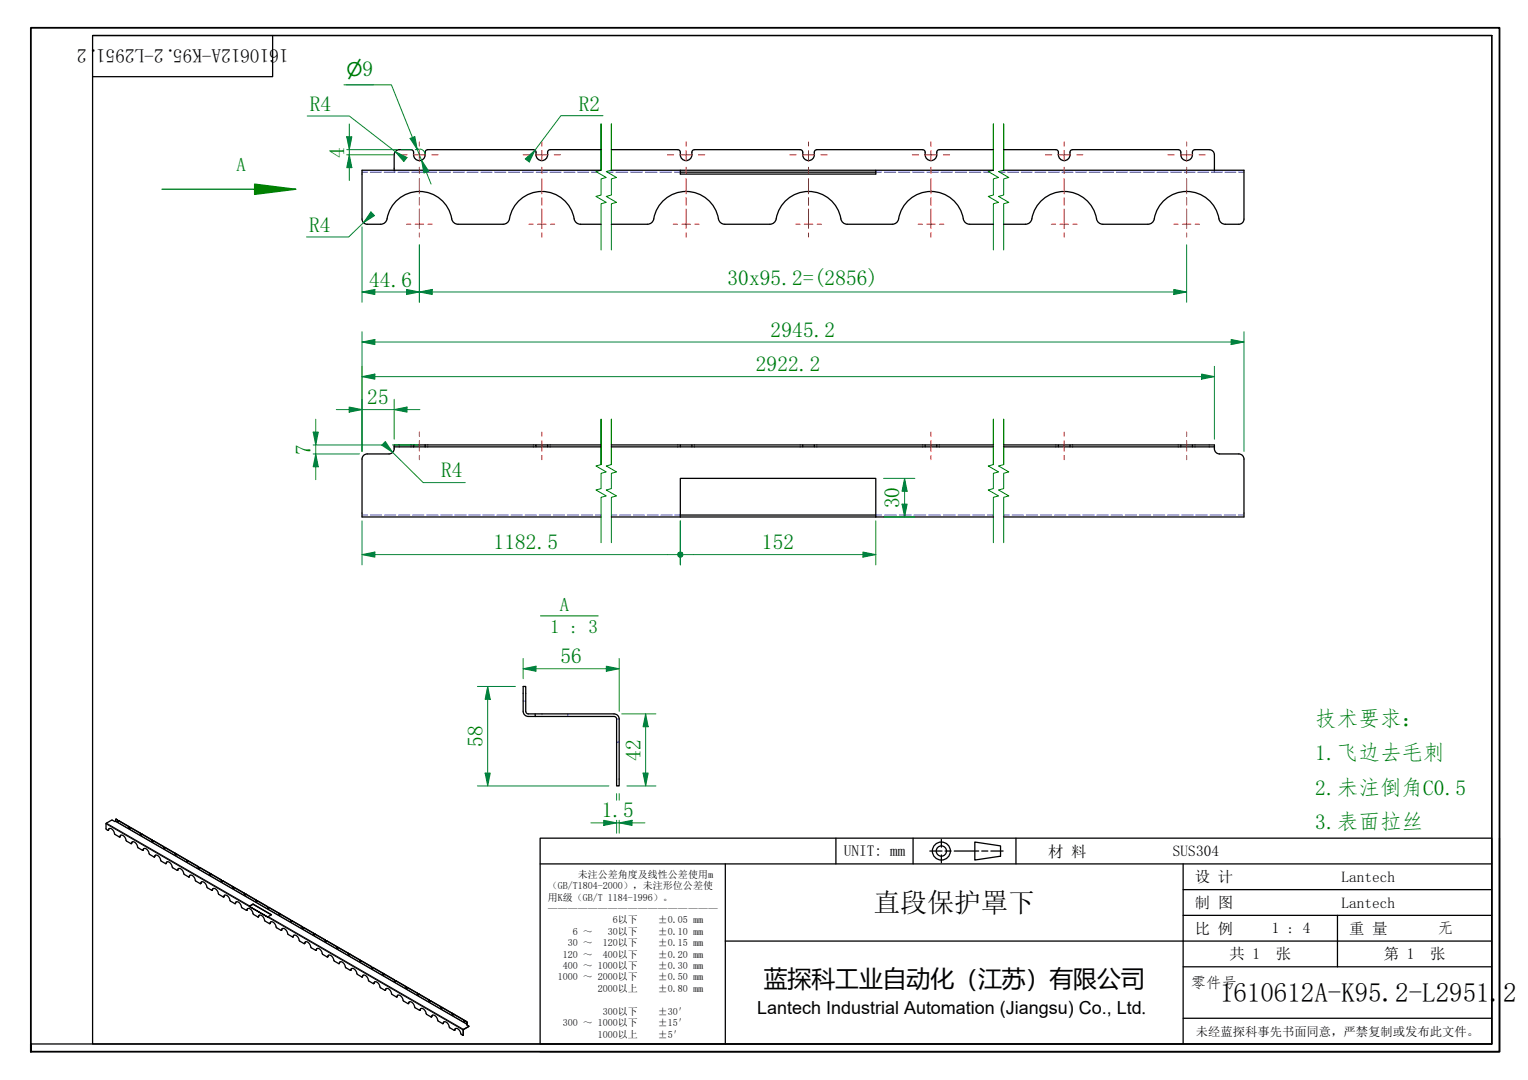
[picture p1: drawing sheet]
<svg xmlns="http://www.w3.org/2000/svg" width="297mm" height="210mm" viewBox="0 0 297 210" stroke-linecap="round" stroke-linejoin="round" font-family="sans-serif">
<g fill="none" stroke="#00f" stroke-width=".19">
<path d="M70.4 33.5h1.1M72 33.5h2.1M74.7 33.5h2.1M76.6 33.1v.1M76.6 33.3v.2M77.4 33.5h2.1M80 33.5h2.2M82.7 33.5h2.2M85.4 33.5h2.2M88.1 33.5h2.2M90.8 33.5h2.1M93.5 33.5h2.1"/>
<path d="M96.2 33.5h2.1M98.9 33.5h2.1M101.5 33.5h2.2M104.2 33.5h2.2M106.9 33.5h2.2M109.6 33.5h2.2M112.3 33.5h2.1M115 33.5h1.1M118.1 33.5h1.1M119.8 33.5h2.2M122.6 33.5h2.3M125.4 33.5h2.3"/>
<path d="M128.3 33.5h2.2M131.1 33.5h1.2M170.3 33.5h1.1M171.9 33.5h2.2M174.7 33.5h2.2M177.4 33.5h2.2M180.2 33.5h2.2M182.9 33.5h2.2M185.7 33.5h2.2M188.5 33.5h2.2M191.2 33.5h1.1M194.3 33.5h1.1"/>
<path d="M195.9 33.5h2.1M198.5 33.5h2.2M201.2 33.5h2.1M203.8 33.5h2.1M206.5 33.5h2.1M209.1 33.5h2.1M211.7 33.5h2.1M214.4 33.5h2.1M217 33.5h2.1M219.7 33.5h2.1M222.3 33.5h2.1M224.9 33.5h2.1"/>
<path d="M227.6 33.5h2.1M230.2 33.5h2.1M232.9 33.5h2.1M235.5 33.5h2.1M236.1 33.1v.1M236.1 33.3v.2M238.1 33.5h2.1M240.8 33.5h1M70.4 100.1h1.1M72 100.1h2.2M74.8 100.1h2.1M77.5 100.1h2.2"/>
<path d="M80.2 100.1h2.2M83 100.1h2.1M85.7 100.1h2.2M88.4 100.1h2.2M91.2 100.1h2.1M93.9 100.1h2.2M96.6 100.1h2.2M99.4 100.1h2.1M102.1 100.1h2.2M104.8 100.1h2.2M107.6 100.1h2.1M110.3 100.1h2.2"/>
<path d="M113 100.1h2.2M115.8 100.1h1.1M118.9 100.1h1M120.5 100.1h2.1M123.1 100.1h2.2M125.8 100.1h2.2M128.5 100.1h2.1M131.2 100.1h1.1M170.3 100.1h1.1M172 100.1h2.3M174.8 100.1h2.3M177.7 100.1h2.3"/>
<path d="M180.5 100.1h2.3M183.4 100.1h2.3M186.3 100.1h2.2M189.1 100.1h2.3M192 100.1h1.1M195.1 100.1h1.1M196.8 100.1h2.2M199.5 100.1h2.2M202.3 100.1h2.2M205 100.1h2.2M207.8 100.1h2.1M210.5 100.1h2.2"/>
<path d="M213.2 100.1h2.2M216 100.1h2.2M218.7 100.1h2.2M221.5 100.1h2.2M224.2 100.1h2.2M227 100.1h2.2M229.7 100.1h2.2M232.5 100.1h2.2M235.2 100.1h2.2M238 100.1h2.2M240.7 100.1h1.1M101.7 136.3h.2"/>
<path d="M102 136.3h.2M110.4 138.7v.2M110.4 139.1v.1M119.9 139.7h.1M120.2 139.7h.2M119.9 144.2h.1M120.2 144.2h.2"/>
</g>
<path d="M116.9 33.1v-9v9l-1 .2 2 1.2-1 .3v3.1l-1 .3 2 1.1-1 .3v9M118.9 33.1v-9v9l-1 .2 2 1.2-1 .3v3.1l-1 .3 2 1.1-1 .3v9M193.1 33.1v-9v9l-1 .2 2 1.2-1 .3v3.1l-1 .3 2 1.1-1 .3v9M195.1 33.1v-9v9l-1 .2 2 1.2-1 .3v3.1l-1 .3 2 1.1-1 .3v9M116.9 90.3v-8.8v8.8l-1 .3 2 1.1-1 .3v3l-1 .2 2 1.2-1 .3v8.8M118.9 90.3v-8.8v8.8l-1 .3 2 1.1-1 .3v3l-1 .2 2 1.2-1 .3v8.8M193.1 90.3v-8.8v8.8l-1 .3 2 1.1-1 .3v3l-1 .2 2 1.2-1 .3v8.8M195.1 90.3v-8.8v8.8l-1 .3 2 1.1-1 .3v3l-1 .2 2 1.2-1 .3v8.8" fill="none" stroke="#008000" stroke-width=".19"/>
<g fill="none" stroke="#000" stroke-width=".25">
<path d="M77.6 29.1h2.3M77.6 29.1a1 1 0 0 0-1 1v3M79.9 29.1l.3 .1a1.5 1.5 0 0 1 .3 1.2 1.18 1.18 0 0 0 1.5 .7 1.18 1.18 0 0 0 .7-1.5v-.3l.5-.2M83.2 29.1h20.5M103.7 29.1l.3 .1a1.5 1.5 0 0 1 .3 1.2 1.18 1.18 0 0 0 1.5 .7 1.18 1.18 0 0 0 .7-1.5l.2-.4 .3-.1M107 29.1h9.9M116.8 33.1h-46.4v9.5a1 1 0 0 0 1 1h2.6a1.25 1.25 0 0 0 1.2-1.1 6.4 6.4 0 0 1 6.5-5.3 6.4 6.4 0 0 1 6.2 5.7 1.25 1.25 0 0 0 1.1 .7h8.8a1.25 1.25 0 0 0 1.2-1.1 6.4 6.4 0 0 1 6.5-5.3 6.4 6.4 0 0 1 6.2 5.7 1.25 1.25 0 0 0 1.1 .7h4.1M118.8 33.1h13.5M118.9 29.1h12.9M131.8 29.1l.2 .1a1.48 1.48 0 0 1 .3 1.2 1.18 1.18 0 0 0 1.5 .7 1.18 1.18 0 0 0 .7-1.5l.1-.3 .4-.2M132.3 33.1h38v.7h-38zM132.3 33.5h38"/>
<path d="M135 29.1h20.6M155.6 29.1l.2 .1a1.5 1.5 0 0 1 .3 1.2 1.18 1.18 0 0 0 1.5 .7 1.18 1.18 0 0 0 .7-1.5l.1-.3 .4-.2M158.8 29.1h20.6M170.3 33.1h22.8M179.4 29.1l.2 .1a1.5 1.5 0 0 1 .3 1.2 1.18 1.18 0 0 0 1.5 .7 1.18 1.18 0 0 0 .7-1.5l.1-.3 .4-.2M182.6 29.1h10.5M195.1 33.1h46.7v9.5a1 1 0 0 1-1 1h-2.6a1.25 1.25 0 0 1-1.2-1.1 6.4 6.4 0 0 0-6.5-5.3 6.4 6.4 0 0 0-6.2 5.7 1.25 1.25 0 0 1-1.1 .7h-8.8a1.25 1.25 0 0 1-1.2-1.1 6.4 6.4 0 0 0-6.5-5.3 6.4 6.4 0 0 0-6.2 5.7 1.25 1.25 0 0 1-1.1 .7h-4.3M195.1 29.1h10.2M205.3 29.1l.2 .1a1.5 1.5 0 0 1 .3 1.2 1.18 1.18 0 0 0 1.5 .7 1.18 1.18 0 0 0 .7-1.5l.1-.3 .4-.2M208.5 29.1h20.5M229.1 29.1l.2 .1a1.5 1.5 0 0 1 .3 1.2 1.18 1.18 0 0 0 1.5 .7 1.18 1.18 0 0 0 .7-1.5l.1-.3 .4-.2M232.3 29.1h2.8"/>
<path d="M235.1 29.1a1 1 0 0 1 1 1v3M118.9 43.6h7a1.25 1.25 0 0 0 1.2-1.1 6.4 6.4 0 0 1 6.5-5.3 6.4 6.4 0 0 1 6.2 5.7 1.25 1.25 0 0 0 1.1 .7h8.8a1.25 1.25 0 0 0 1.2-1.1 6.4 6.4 0 0 1 6.5-5.3 6.4 6.4 0 0 1 6.2 5.7 1.25 1.25 0 0 0 1.1 .7h8.8a1.25 1.25 0 0 0 1.2-1.1 6.4 6.4 0 0 1 6.5-5.3 6.4 6.4 0 0 1 6.2 5.7 1.25 1.25 0 0 0 1.1 .7h4.6M76.6 86.9h40.3M80.4 86.9v-.4h-3.8a1.35 1.35 0 0 1-.6 1.6l-4.6 .1a1 1 0 0 0-1 1v11.3h46.5M80.4 86.5h23.8v.4M82.7 86.5v.4M104.2 86.5h12.7M106.5 86.5v.4M118.9 86.5h74.2M118.9 86.9h74.2M132.3 86.5v.4M134.5 86.5v.4"/>
<path d="M156.1 86.5v.4M158.3 86.5v.4M179.9 86.5v.4M182.1 86.5v.4M195.1 86.5h41a1.35 1.35 0 0 0 .6 1.6l4.1 .1a1 1 0 0 1 1 1v11.3h-46.7M195.1 86.9h41M205.8 86.5v.4M208 86.5v.4M229.5 86.5v.4M231.8 86.5v.4M118.9 100.5h74.2M132.3 100.5v-7.5h38v7.5"/>
<path d="M132.3 100.1h38M104 138.7v.5l15.6 .1 .3 .4v13.1h.5v-13.1a1 1 0 0 0-1-.9l-16.9-.1-.3-.5v-4.8h-.5v4.8a1 1 0 0 0 1 1h1.3M22.5 159.2l.3 .2 .2 .3M23.1 159.5l2 1.1 .2 .4M23.1 159.5a.15 .15 0 0 1-.2 .2 .16 .16 0 0 1-.1-.3l-.3-.2v.4l-.2 .1-.6-.3-1 .6-.1 1.1 .5 .2M23.1 159.5l1.9 1.2 .2 .3 .1-.1M21.1 161.3a.47 .47 0 0 1 .4-.3 .47 .47 0 0 1 .5 .4l.3 .8 1 .4M21.1 161.3l-.1 .1M21.3 161l-.2 .3M23.3 162.6a.47 .47 0 0 1 .5-.3 .47 .47 0 0 1 .4 .4l.4 .8 1 .4M23.3 162.6v.1M23.5 162.3l-.2 .3"/>
<path d="M25.3 160.9h.1M25.3 160.8l2 1.2a.16 .16 0 0 0 0 .3 .18 .18 0 0 0 .3-.2M25.3 160.8h.1M25.4 160.8l1.9 1.1 .2 .4M25.6 163.9a.47 .47 0 0 1 .4-.3 .47 .47 0 0 1 .5 .4l.3 .8 .9 .5a.53 .53 0 0 1 .6-.4 .53 .53 0 0 1 .5 .4l.3 .7 .9 .6a.53 .53 0 0 1 .5-.4 .53 .53 0 0 1 .5 .4l.3 .7 1 .5M25.6 163.9l-.1 .1M25.7 163.6l-.1 .3M27.6 162.1h.1M27.6 162.1l2 1.1M28 164.9l-.2 .4M29.5 163.3l.2 .3 .1-.1M29.6 163.2l.2 .4"/>
<path d="M29.8 163.5l2.1 1.1a.15 .15 0 0 0-.1 .2 .15 .15 0 0 0 .1 .1 .15 .15 0 0 0 .2-.2l1.9 1.1 .3 .4M29.9 163.4h-.1M30 166.5v.1M30.2 166.2l-.2 .3M31.8 164.6l.2 .3M32.1 164.7h-.1M32.3 167.8a.47 .47 0 0 1 .5-.3 .47 .47 0 0 1 .4 .3l.4 .8 .9 .5M32.3 167.8v.1M32.5 167.5l-.2 .3M34 165.8l.1 .1a.15 .15 0 0 0 0 .3 .15 .15 0 0 0 .2-.2M34.3 166l2 1.1 .2 .4M34.3 166h.1"/>
<path d="M34.5 169.1a.47 .47 0 0 1 .5-.3 .47 .47 0 0 1 .4 .3l.4 .8 1 .5M34.6 169.1h-.1M34.7 168.8l-.1 .3M36.3 167.1v.1a.16 .16 0 0 0 0 .3 .16 .16 0 0 0 .2-.2h.1M36.6 167.3l1.9 1.1 .2 .3M36.6 167.3h-.1M36.8 170.4a.47 .47 0 0 1 .4-.3 .47 .47 0 0 1 .5 .3l.3 .8 1 .5M36.8 170.4h-.1M37 170.1l-.2 .3M38.5 168.4v.1a.16 .16 0 0 0 .1 .3 .15 .15 0 0 0 .2-.2M38.8 168.6l2 1.1 .2 .3M38.8 168.6h.1"/>
<path d="M39 171.7a.47 .47 0 0 1 .5-.3 .47 .47 0 0 1 .4 .3l.4 .8 .8 .5a.52 .52 0 0 1 .8-.2l.4 .4 .2 .6 .9 .5a.53 .53 0 0 1 .6-.4 .53 .53 0 0 1 .5 .5l.3 .7 1 .5M39 171.7h.1M39.2 171.4l-.2 .3M40.7 169.7l.1 .1a.15 .15 0 0 0 0 .2 .15 .15 0 0 0 .2-.1h.1M41.1 169.9h.1M41.1 169.9l1.9 1.1M41.1 169.9h-.1M41.4 172.7l-.2 .3M43 171v.1M43 171v.2M43 171.2l.2 .2v-.2M43.1 171.1l.1 .2"/>
<path d="M43.2 171.2l2.1 1.1 .1 .3 .1-.1M43.3 171.2h.1M43.5 174.3h.1M43.7 174l-.2 .3M45.2 172.3l.3 .3M45.5 172.5h.1M45.5 172.5l2 1.1 .2 .3M45.8 175.6a.47 .47 0 0 1 .4-.4 .47 .47 0 0 1 .5 .4l.3 .8 1 .5M45.8 175.6h-.1M45.9 175.3l-.1 .3M47.5 173.6v.1a.15 .15 0 0 0 .1 .2 .15 .15 0 0 0 .2-.1M47.8 173.8l2 1.1 .2 .3"/>
<path d="M47.8 173.8h.1M47.8 173.8h-.1M48 176.9a.47 .47 0 0 1 .5-.4 .47 .47 0 0 1 .4 .4l.4 .8 .8 .5a.52 .52 0 0 1 .8-.3l.4 .5 .2 .6 1 .5M48 176.8v.1M48.2 176.6l-.2 .2M49.2 175.8l3.6 2-.7 .5-3.6-2.1 3.6 2M49.2 175.8l-.7 .4M49.2 175.7l-.7 .5M49.2 175.8l3.5 2M49.7 174.9l.1 .1a.15 .15 0 0 0 0 .2 .15 .15 0 0 0 .2-.1M50 175.1l2 1.1 .2 .3M50.1 175.1h-.1"/>
<path d="M50.4 177.9l-.2 .3M52 176.2v.1a.15 .15 0 0 0 0 .2 .16 .16 0 0 0 .3-.1M52.3 176.4l1.9 1.1 .3 .3M52.3 176.4h.1M52.3 176.4h-.1M52.5 179.5a.47 .47 0 0 1 .5-.4 .47 .47 0 0 1 .4 .4l.4 .8 .8 .5a.53 .53 0 0 1 .6-.4 .53 .53 0 0 1 .5 .5l.3 .7 .9 .5a.53 .53 0 0 1 .5-.4 .53 .53 0 0 1 .5 .5l.3 .7 .9 .5a.53 .53 0 0 1 .6-.4 .53 .53 0 0 1 .5 .5l.3 .7 1 .4M52.5 179.5h.1M52.7 179.2l-.2 .3M54.2 177.5a.16 .16 0 0 0 .1 .3 .16 .16 0 0 0 .2-.1M54.5 177.7l2 1.1M54.5 177.7h.1M56.5 178.8l.2 .3"/>
<path d="M56.5 178.8l.1 .3 .1-.1M56.7 179l2.1 1.2M56.8 179h-.1M54.9 180.5l-.2 .3M57 182.1h-.1M57.2 181.8l-.2 .3M58.7 180.1v.1M58.8 180.2l.1 .2M58.8 180.2a.15 .15 0 0 0-.1 .1 .15 .15 0 0 0 .2 .1 .15 .15 0 0 0 .1-.1M59 180.3l2 1.1a.16 .16 0 0 0 0 .3 .16 .16 0 0 0 .2-.1M59 180.3l2 1.1 .2 .3M59 180.3h.1"/>
<path d="M59.4 183.1l-.2 .3M61.2 181.6l2 1.1a.16 .16 0 0 0 .1 .3 .15 .15 0 0 0 .2-.1M61.2 181.5l2 1.2 .2 .3M61.2 181.5v.1M61.5 184.6a.47 .47 0 0 1 .4-.3 .47 .47 0 0 1 .5 .4l.3 .8 .9 .5a.54 .54 0 0 1 .6-.4 .54 .54 0 0 1 .5 .5l.3 .7 .9 .4M61.5 184.6l-.1 .1M61.6 184.3l-.1 .3M63.5 182.9l2 1.1 .2 .3M63.5 182.9l2 1.1a.15 .15 0 0 0 0 .3 .15 .15 0 0 0 .2-.1M63.9 185.6l-.2 .4M65.7 184.2l2 1.1a.16 .16 0 0 0 0 .3 .18 .18 0 0 0 .3-.2v.1M65.7 184.1h.1"/>
<path d="M65.7 184.1v.1M65.8 184.1l1.9 1.2 .2 .3M65.9 187.2a.47 .47 0 0 1 .5-.3 .47 .47 0 0 1 .5 .4l.3 .7 .9 .6a.53 .53 0 0 1 .6-.4 .53 .53 0 0 1 .5 .5l.3 .7 .8 .5a.52 .52 0 0 1 .8-.3l.3 .4 .3 .7 .9 .5a.53 .53 0 0 1 .6-.3l.4 .3 .3 .8 1 .4M66 187.3h-.1M66.1 186.9l-.1 .4M68 185.4h.1M68 185.4l-.1 .1M68 185.4l2 1.2M68.4 188.2l-.2 .4M69.9 186.6l.3 .3M70 186.6v.3l.2-.1M70.2 186.8l2 1.2"/>
<path d="M70.2 186.7l2 1.2M70.4 189.9h.1M70.6 189.5l-.2 .4M72.2 188l.2 .2 .1-.2M72.2 188l.2 .2M72.2 187.9v.1M72.5 188l1.9 1.1 .2 .4M72.5 188l1.9 1.2a.16 .16 0 0 0 .1 .3 .16 .16 0 0 0 .2-.2M72.5 188h-.1M72.9 190.8l-.3 .4M74.7 189.3l2 1.1 .2 .4M74.7 189.3l2 1.2a.15 .15 0 0 0 0 .3 .15 .15 0 0 0 .2-.2h.1"/>
<path d="M74.9 192.4a.47 .47 0 0 1 .5-.3 .47 .47 0 0 1 .4 .4l.4 .8 .8 .5a.52 .52 0 0 1 .8-.3l.4 .4 .2 .6 .9 .6a.53 .53 0 0 1 .6-.4 .53 .53 0 0 1 .5 .4l.3 .7 .9 .6a.53 .53 0 0 1 .5-.4 .53 .53 0 0 1 .5 .4l.3 .7 1 .5M75 192.4l-.1 .1M75.1 192.1l-.1 .3M76.9 190.6l2 1.1 .2 .4M77 190.6l1.9 1.2a.16 .16 0 0 0 .1 .3 .15 .15 0 0 0 .2-.2M77.4 193.4l-.3 .4M79.2 191.9l2 1.2a.16 .16 0 0 0 0 .3 .16 .16 0 0 0 .2-.2M79.2 191.9h.1M79.2 191.9l2 1.1 .2 .4M79.6 194.7l-.2 .4M81.5 193.2h-.1M81.5 193.2l1.9 1.1"/>
<path d="M81.8 196l-.2 .4M83.4 194.3l.2 .4M83.4 194.3l.1 .3h.1M83.6 194.6l2.1 1.1a.16 .16 0 0 0 0 .3 .16 .16 0 0 0 .2-.2M83.7 194.5l2 1.1 .2 .4M83.9 197.6a.47 .47 0 0 1 .5-.3 .47 .47 0 0 1 .4 .3l.4 .8 .9 .5M83.9 197.6h.1M84.1 197.3l-.2 .3M85.9 195.8l2 1.2a.15 .15 0 0 0 0 .3 .18 .18 0 0 0 .3-.2M85.9 195.8l2 1.1 .2 .4M85.9 195.8h.1M86.1 198.9a.47 .47 0 0 1 .5-.3 .47 .47 0 0 1 .5 .3l.3 .8 1 .5"/>
<path d="M86.2 198.9h-.1M86.3 198.6l-.1 .3M88.1 197.1l2 1.1 .3 .3M88.2 197.1l1.9 1.1 .1 .3 .2-.1M88.6 199.9l-.2 .3M90.4 198.4l.4 .3M90.4 198.4h.1M90.8 199l-.1 .2 .4 .3-1 .6M90.8 199l-.1 .1M90.8 198.7v.3M91.1 199.4l-1 .7M88.4 200.2h.1"/>
<path d="M90.1 200.1l-.1 1.1M90.1 200.1l-.1 1.1-.4-.2a1.03 1.03 0 0 0-1.1-1.1l-.1 .3"/>
</g>
<path d="M105.1 119.7h11.2" fill="none" stroke="#008000" stroke-width=".19"/>
<g fill="none" stroke="#000" stroke-width=".19">
<path d="M20.7 160l27.9 16.1M22.4 159.6l68.3 39.5M22.5 159.6l68.3 39.4M22.6 159.2h.1M22.8 159.3v.1M22.9 159.4h-.1M22.9 159.5h-.1M23.1 159.5h.1M20.6 160.1l27.9 16.1M21.1 161.3h.1M23.3 162.6h.1M25.1 160.6l-.1 .1"/>
<path d="M25.1 160.7h.1M25.1 160.8h.1M25.4 160.8h-.1M25.6 163.9h.1M27.3 161.9v.1M27.4 162h-.1M27.4 162.1h-.1M27.6 162.1h.1M27.8 165.2h.1M29.6 163.2l-.1 .1M29.6 163.3h.1M29.6 163.4h.1"/>
<path d="M29.9 163.4h-.1M30.1 166.5h-.1M31.8 164.5v.1M31.9 164.6l-.1 .1M32.1 164.7h.1M32.3 167.8h.1M34 165.8h.1M34.1 165.9h.1M34.1 166h.1M34.4 166h-.1M34.6 169.1h-.1M36.3 167.1h.1"/>
<path d="M36.3 167.2h.1M36.3 167.3h.1M36.6 167.3h.1M36.8 170.4h.1M38.5 168.4h.1M38.6 168.5h-.1M38.6 168.6h-.1M38.8 168.6h.1M39.1 171.7h-.1M40.8 169.7h-.1M40.8 169.8h.1M40.8 169.8v.1"/>
<path d="M41.1 169.9h.1M41.3 173h.1M43 171h.1M43.1 171.1h-.1M43.1 171.1l-.1 .1M43.3 171.2h.1M43.5 174.3h.1M45.3 172.3h-.1M45.3 172.4v.1M45.6 172.5h-.1M45.8 175.6h.1M47.5 173.6h.1"/>
<path d="M47.6 173.7h-.1M47.6 173.7l-.1 .1M47.8 173.8h.1M48 176.8v.1M49.8 174.9h-.1M49.8 175h.1M49.8 175v.1M50.1 175.1h-.1M50.3 178.1l-.1 .1M52 176.2h.1M52 176.3h.1M52.1 178.3l37.9 21.9"/>
<path d="M52.1 178.1l38 22M52.3 176.4h.1M52.5 179.4v.1M54.2 177.5h.1M54.3 177.6h.1M54.5 177.7h.1M56.5 178.8h.1M56.5 178.9h.1M56.8 179h.1M54.8 180.7l-.1 .1M57 182v.1M58.7 180.1h.1"/>
<path d="M58.8 180.2h-.1M59 180.3h.1M59.3 183.3h-.1M61 181.4h-.1M61 181.5h.1M61.3 181.5l-.1 .1M61.5 184.6h.1M63.2 182.7h.1M63.3 182.7l-.1 .1M63.3 182.8h-.1M63.5 182.8v.1M63.7 185.9h.1"/>
<path d="M65.5 184h-.1M65.5 184v.1M65.5 184.1h.1M65.8 184.1l-.1 .1M66 187.2h-.1M67.7 185.3h.1M67.8 185.3l-.1 .1M67.8 185.4h-.1M68 185.4v.1M68.2 188.5h.1M70 186.6h-.1M70 186.6v.1"/>
<path d="M70.3 186.7l-.1 .1M70.5 189.8h-.1M72.2 187.8v.1M72.2 187.9v.1M72.2 188h.1M72.5 188h.1M72.7 191.1h.1M74.4 189.1v.1M74.5 189.2h.1M74.5 189.3h.1M74.7 189.3h.1M75 192.4h-.1"/>
<path d="M76.7 190.4l-.1 .1M76.7 190.5h.1M76.7 190.6h.1M77 190.6h.1M77.2 193.7h.1M78.9 191.7v.1M79 191.8h-.1M79 191.9h-.1M79.2 191.9h.1M79.4 195h.1M81.2 193l-.1 .1M81.2 193.1h.1"/>
<path d="M81.2 193.2h.1M81.5 193.2h-.1M81.7 196.3h.1M83.4 194.3h.1M83.5 194.4l-.1 .1M83.7 194.5h.1M83.9 197.6h.1M85.7 195.6h-.1M85.7 195.7h.1M85.7 195.8h.1M86 195.8h-.1M86.2 198.9h-.1"/>
<path d="M87.9 196.9h.1M88 197h-.1M88 197.1h-.1M88.2 197.1h.1M90.1 198.2h.1M90.2 198.3h.1M90.2 198.3v.1M90.5 198.4h-.1M90.7 198.5v.1M90.8 198.7h.1M91.1 199.5h.1M88.4 200.2h.1"/>
<path d="M90.1 201.1h-.1"/>
</g>
<path d="M49.5 36.8h8" fill="none" stroke="#008000" stroke-width=".25"/>
<path d="M49.5 35.8l8 1-8 1z" fill="#008000"/>
<path d="M31.5 36.8h18M49.5 35.8l8 1-8 1z" fill="none" stroke="#008000" stroke-width=".25"/>
<path d="M6 204.4v-1.5v1.5M6 202.9v-197.5h285.5v199h-285.5" fill="none" stroke="#000" stroke-width=".35"/>
<path d="M18 6.9h272v196h-272zM18 6.9h272M53 6.9v8h-35M290 6.9v196h-284" fill="none" stroke="#000" stroke-width=".25"/>
<g fill="none" stroke="#000" stroke-width=".25">
<path d="M105 162.9h185v40h-185zM105 167.9h185M141 167.9v35M162.5 162.9v5M177.5 162.9v5M180.8 165.4h2.3M183 163.2v1.5M183 166.2v1.5M183.7 165.4h1.2M185.5 165.4h4.8M189.5 163.7l5 .7v2l-5 .8zM190.8 165.4h1.2"/>
<path d="M192.6 165.4h2.4M197.5 162.9v5M230 167.9v35M230 177.9h60M230 172.9h60M260 177.9v10M291.5 162.9v41.5h-186.5M141 182.9h149M230 197.9h60M230 187.9h60"/>
<circle cx="183" cy="165.4" r="1.75"/>
<circle cx="183" cy="165.4" r="1"/>
</g>
<g fill="none" stroke="#f00" stroke-width=".19">
<path d="M77.9 30.1h1.2M80.3 30.1h2.4M81.5 27.6v.8M81.5 29.3v2M81.5 32.5v1.2M81.5 34.7v3M81.5 38.4v1.5M83.9 30.1h1.3M101.7 30.1h1.2M104.1 30.1h2.4M105.3 27.6v.8M105.3 29.3v2"/>
<path d="M105.3 32.5v1.2M105.3 34.7v3M105.3 38.4v1.5M107.7 30.1h1.3M79 43.6h.9M80.7 43.6h1.7M81.5 40.6v3.8M81.5 45.3v.8M83.2 43.6h.8M102.8 43.6h.9M104.5 43.6h1.7M105.3 40.6v3.8"/>
<path d="M105.3 45.3v.8M107 43.6h.8"/>
</g>
<path d="M81.5 84v.8M81.5 85.6v1M81.5 86.7v1M81.5 88.5v.9M105.3 84v.8M105.3 85.6v1M105.3 86.7v1M105.3 88.5v.9" fill="none" stroke="#f00" stroke-width=".19"/>
<path d="M70.4 56.7h2.5" fill="none" stroke="#00803f" stroke-width=".19"/>
<path d="M70.4 56.7l2.5-.5v1z" fill="#00803f"/>
<path d="M70.4 56.7l2.5-.5v1zM79 56.7h2.5" fill="none" stroke="#00803f" stroke-width=".19"/>
<path d="M79 56.2l2.5 .5-2.5 .5z" fill="#00803f"/>
<path d="M70.4 44.1v14.6M72.9 56.7h6.1M79 56.2l2.5 .5-2.5 .5zM81.5 47.6v11.1M61.4 88.2v2.5" fill="none" stroke="#00803f" stroke-width=".19"/>
<path d="M61.4 88.2l.5 2.5h-1z" fill="#00803f"/>
<path d="M61.4 88.2l.5 2.5h-1zM61.4 84v2.5" fill="none" stroke="#00803f" stroke-width=".19"/>
<path d="M60.9 84h1l-.5 2.5z" fill="#00803f"/>
<path d="M67.9 79.6h2.5M60.9 84h1l-.5 2.5zM60.9 88.2h9M60.9 86.5h13.5M61.4 81.5v2.5M61.4 86.5v1.7M61.4 90.7v2.5M76.3 86.5h5.1M81.6 86.5h.1" fill="none" stroke="#00803f" stroke-width=".19"/>
<path d="M67.9 79.1l2.5 .5-2.5 .5z" fill="#00803f"/>
<path d="M67.9 79.1l2.5 .5-2.5 .5zM76.6 79.6h2.5" fill="none" stroke="#00803f" stroke-width=".19"/>
<path d="M76.6 79.6l2.5-.5v1z" fill="#00803f"/>
<path d="M65.4 79.6h2.5M70.4 79.6h6.2M70.4 77.6v10.1M70.4 73.2h2.5M76.6 79.6l2.5-.5v1zM76.6 77.6v7.8M79.1 79.6h2.5" fill="none" stroke="#00803f" stroke-width=".19"/>
<path d="M70.4 73.2l2.5-.5v1z" fill="#00803f"/>
<path d="M70.4 73.2l2.5-.5v1zM233.6 73.2h2.5" fill="none" stroke="#00803f" stroke-width=".19"/>
<path d="M233.6 72.7l2.5 .5-2.5 .5z" fill="#00803f"/>
<path d="M70.4 71.2v16.5M72.9 73.2h160.7M233.6 72.7l2.5 .5-2.5 .5zM236.1 71.2v14.2M74.6 86.2l1.7 1.7" fill="none" stroke="#00803f" stroke-width=".19"/>
<path d="M74.9 85.8l1.4 2.1-2.1-1.4z" fill="#00803f"/>
<path d="M70.4 66.5h2.5M74.6 86.2l1 1M74.9 85.8l1.4 2.1-2.1-1.4zM76.3 87.9l6 5.9h8.2" fill="none" stroke="#00803f" stroke-width=".19"/>
<path d="M70.4 66.5l2.5-.5v1z" fill="#00803f"/>
<path d="M70.4 66.5l2.5-.5v1zM239.3 66.5h2.5" fill="none" stroke="#00803f" stroke-width=".19"/>
<path d="M239.3 66l2.5 .5-2.5 .5z" fill="#00803f"/>
<path d="M67.9 30.1v2.5M70.4 64.5v23.2M72.9 66.5h166.4M239.3 66l2.5 .5-2.5 .5zM241.8 64.5v23.2" fill="none" stroke="#00803f" stroke-width=".19"/>
<path d="M67.9 30.1l.5 2.5h-1z" fill="#00803f"/>
<path d="M67.9 30.1l.5 2.5h-1zM67.9 26.6v2.5" fill="none" stroke="#00803f" stroke-width=".19"/>
<path d="M67.4 26.6h1l-.5 2.5z" fill="#00803f"/>
<path d="M67.4 16.5h5.2M67.4 26.6h1l-.5 2.5zM67.4 30.1h9M67.4 29.1h9.9M67.9 24.1v2.5M67.9 29.1v1M67.9 32.6v2.5M78 29.1h2M80.7 29.1h.7M81.6 29.1h.1M81.9 31.1l1 2.4" fill="none" stroke="#00803f" stroke-width=".19"/>
<path d="M81.9 31.1l1.4 2.2-.9 .3z" fill="#00803f"/>
<path d="M80.2 26.7l.9 2.3M81.9 31.1l1.4 2.2-.9 .3z" fill="none" stroke="#00803f" stroke-width=".19"/>
<path d="M79.7 26.9l.9-.4 .5 2.5z" fill="#00803f"/>
<path d="M66.9 16.5h9.2l5.8 14.6M76.8 29.5l2 1.5M79.7 26.9l.9-.4 .5 2.5zM81.4 29h-.1M81.6 29a1.13 1.13 0 0 1 1 .9M82.9 33.5l.9 2.3" fill="none" stroke="#00803f" stroke-width=".19"/>
<path d="M76.8 29.5l2.3 1.1-.6 .8z" fill="#00803f"/>
<path d="M59.7 22.5h8.2l8.9 7M76.8 29.5l2.3 1.1-.6 .8zM77.6 30.1l1.2 .9M72.5 41.5l-1.8 1.8" fill="none" stroke="#00803f" stroke-width=".19"/>
<path d="M72.1 41.2l.7 .7-2.1 1.4z" fill="#00803f"/>
<path d="M104 29.2l-1.5 2M70.7 43.3l-2.9 2.8h-8.2M72.1 41.2l.7 .7-2.1 1.4zM72.5 41.5l-1.1 1.1" fill="none" stroke="#00803f" stroke-width=".19"/>
<path d="M102.1 30.9l1.9-1.7-1.1 2.3z" fill="#00803f"/>
<path d="M102.1 30.9l1.9-1.7-1.1 2.3zM103.7 29.6l-1.2 1.6M117.2 22.5h-8.2l-5 6.7M94.8 133.4v2.5" fill="none" stroke="#00803f" stroke-width=".19"/>
<path d="M94.8 133.4l.5 2.5h-1z" fill="#00803f"/>
<path d="M94.8 133.4l.5 2.5h-1zM94.8 150.2v2.6" fill="none" stroke="#00803f" stroke-width=".19"/>
<path d="M94.3 150.2h1l-.5 2.6z" fill="#00803f"/>
<path d="M92.8 133.4h7.4M94.8 135.9v14.3M125.5 138.7v2.5M92.8 152.8h25.6M94.3 150.2h1l-.5 2.6z" fill="none" stroke="#00803f" stroke-width=".19"/>
<path d="M125.5 138.7l.5 2.5h-1z" fill="#00803f"/>
<path d="M125.5 138.7l.5 2.5h-1zM125.5 150.2v2.6" fill="none" stroke="#00803f" stroke-width=".19"/>
<path d="M125 150.2h1l-.5 2.6z" fill="#00803f"/>
<path d="M101.7 130h2.5M120.9 138.7h6.6M121.9 152.8h5.6M125 150.2h1l-.5 2.6zM125.5 141.2v9" fill="none" stroke="#00803f" stroke-width=".19"/>
<path d="M101.7 130l2.5-.5v1z" fill="#00803f"/>
<path d="M101.7 130l2.5-.5v1zM117.9 130h2.5" fill="none" stroke="#00803f" stroke-width=".19"/>
<path d="M117.9 129.5l2.5 .5-2.5 .5z" fill="#00803f"/>
<path d="M101.7 128v3.9M104.2 130h13.7M117.9 129.5l2.5 .5-2.5 .5zM120.4 128v10.2M117.4 159.9h2.5" fill="none" stroke="#00803f" stroke-width=".19"/>
<path d="M117.4 159.4l2.5 .5-2.5 .5z" fill="#00803f"/>
<path d="M117.4 159.4l2.5 .5-2.5 .5zM120.4 159.9h2.5" fill="none" stroke="#00803f" stroke-width=".19"/>
<path d="M120.4 159.9l2.5-.5v1z" fill="#00803f"/>
<path d="M228.2 56.7h2.5M114.9 159.9h2.5M119.9 159.9h.5M119.9 154.3v1.2M119.9 159.4v2.5M120.4 159.9l2.5-.5v1zM120.4 154.3v1.2M120.4 159.4v2.5M122.9 159.9h2.5" fill="none" stroke="#00803f" stroke-width=".19"/>
<g fill="none" stroke="#f00" stroke-width=".19">
<path d="M177.4 30.1h1.2M179.8 30.1h2.4M181 27.6v.8M181 29.3v2M181 32.5v1.2M181 34.7v3M181 38.4v1.5M183.4 30.1h1.2M203.3 30.1h1.2M205.7 30.1h2.4M206.9 27.6v.8M206.9 29.3v2"/>
<path d="M206.9 32.5v1.2M206.9 34.7v3M206.9 38.4v1.5M209.3 30.1h1.2M227.1 30.1h1.2M229.5 30.1h2.4M230.7 27.6v.8M230.7 29.3v2M230.7 32.5v1.2M230.7 34.7v3M230.7 38.4v1.5M233.1 30.1h1.2"/>
<path d="M178.5 43.6h.8M180.1 43.6h1.7M181 40.6v3.8M181 45.3v.8M182.6 43.6h.9M204.4 43.6h.8M206 43.6h1.7M206.9 40.6v3.8M206.9 45.3v.8M208.5 43.6h.9M228.2 43.6h.8M229.8 43.6h1.7"/>
<path d="M230.7 40.6v3.8M230.7 45.3v.8M232.3 43.6h.9"/>
</g>
<path d="M228.2 56.2l2.5 .5-2.5 .5z" fill="#00803f"/>
<path d="M81.5 56.7h2.5M228.2 56.2l2.5 .5-2.5 .5z" fill="none" stroke="#00803f" stroke-width=".19"/>
<path d="M81.5 56.7l2.5-.5v1z" fill="#00803f"/>
<path d="M81.5 56.7l2.5-.5v1zM81.5 47.6v11.1M84 56.7h144.2M230.7 47.6v11.1M70.4 107.8h2.5" fill="none" stroke="#00803f" stroke-width=".19"/>
<path d="M181 84v.8M181 85.6v1M181 86.7v1M181 88.5v.9M206.9 84v.8M206.9 85.6v1M206.9 86.7v1M206.9 88.5v.9M230.7 84v.8M230.7 85.6v1M230.7 86.7v1M230.7 88.5v.9" fill="none" stroke="#f00" stroke-width=".19"/>
<g fill="none" stroke="#f00" stroke-width=".19">
<path d="M129.8 30.1h1.2M132.2 30.1h2.4M133.4 27.6v.8M133.4 29.3v2M133.4 32.5v1.2M133.4 34.7v3M133.4 38.4v1.5M135.8 30.1h1.2M153.6 30.1h1.2M156 30.1h2.4M157.2 27.6v.8M157.2 29.3v2"/>
<path d="M157.2 32.5v1.2M157.2 34.7v3M157.2 38.4v1.5M159.6 30.1h1.2M130.9 43.6h.8M132.5 43.6h1.7M133.4 40.6v3.8M133.4 45.3v.8M135 43.6h.9M154.7 43.6h.8M156.3 43.6h1.7M157.2 40.6v3.8"/>
<path d="M157.2 45.3v.8M158.8 43.6h.9"/>
</g>
<path d="M70.4 107.8l2.5-.5v1z" fill="#00803f"/>
<path d="M70.4 107.8l2.5-.5v1zM129.8 107.8h1.8" fill="none" stroke="#00803f" stroke-width=".19"/>
<circle cx="132.3" cy="107.8" r=".62" fill="#00803f"/>
<path d="M70.4 101.2v8.6M72.9 107.8h56.9M132.3 101.2v8.6M132.9 107.8h1.9" fill="none" stroke="#00803f" stroke-width=".19"/>
<circle cx="132.3" cy="107.8" r=".62" fill="#00803f"/>
<path d="M167.8 107.8h2.5" fill="none" stroke="#00803f" stroke-width=".19"/>
<path d="M167.8 107.3l2.5 .5-2.5 .5z" fill="#00803f"/>
<path d="M175.9 93v2.5M132.3 101.2v8.6M134.8 107.8h33M167.8 107.3l2.5 .5-2.5 .5zM170.3 101.2v8.6" fill="none" stroke="#00803f" stroke-width=".19"/>
<path d="M175.9 93l.5 2.5h-1.1z" fill="#00803f"/>
<path d="M175.9 93l.5 2.5h-1.1zM175.9 98v2.5" fill="none" stroke="#00803f" stroke-width=".19"/>
<path d="M175.3 98h1.1l-.5 2.5z" fill="#00803f"/>
<path d="M171.8 93h6.1M175.3 98h1.1l-.5 2.5zM175.9 95.5v2.5M171.8 100.5h6.1" fill="none" stroke="#00803f" stroke-width=".19"/>
<g font-size="5.2">
<text x="169.8" y="177.3">直段保护罩下</text>
<text x="237.2" y="194.7">1610612A-K95.2-L2951.</text>
<text x="292.2" y="194.7">2</text>
</g>
<text font-size="4.6" x="148.5" y="191.9">蓝探科工业自动化（江苏）有限公司</text>
<g font-size="4.2" fill="#008000">
<text x="70.5" y="14.8">9</text>
<text x="60.2" y="21.5">R4</text>
<text x="112.5" y="21.5">R2</text>
<text x="66.9" y="30.6" transform="rotate(-90 66.9 30.6)">4</text>
<text x="60.1" y="45.1">R4</text>
<text x="71.8" y="55.7">44.6</text>
<text x="141.4" y="55.3">30x95.2=(2856)</text>
<text x="149.8" y="65.4">2945.2</text>
<text x="146.9" y="72.2">2922.2</text>
<text x="71.4" y="78.6">25</text>
<text x="60.3" y="88.4" transform="rotate(-90 60.3 88.4)">7</text>
<text x="85.8" y="92.8">R4</text>
<text x="174.8" y="98.8" transform="rotate(-90 174.8 98.8)">30</text>
<text x="96" y="106.7">1182.5</text>
<text x="148.1" y="106.8">152</text>
<text x="108.9" y="128.9">56</text>
<text x="255.7" y="141">技术要求：</text>
<text x="93.8" y="145.2" transform="rotate(-90 93.8 145.2)">58</text>
<text x="124.5" y="147.8" transform="rotate(-90 124.5 147.8)">42</text>
<text x="255.7" y="147.7">1.飞边去毛刺</text>
<text x="255.7" y="154.5">2.未注倒角C0.5</text>
<text x="117" y="158.9">1.5</text>
<text x="255.7" y="161.2">3.表面拉丝</text>
</g>
<g font-size="3.7">
<text x="52.3" y="9.6" transform="rotate(180 52.3 9.6)">10612A-K95.2-L2951.2</text>
<text x="56.1" y="9.6" transform="rotate(180 56.1 9.6)">16</text>
</g>
<g font-size="3.7" fill="#008000">
<text x="67.4" y="14.8">⌀</text>
<text x="46" y="33.3">A</text>
<text x="108.8" y="118.8">A</text>
<text x="106.9" y="123.1">1 : 3</text>
</g>
<text font-size="3.5" x="147.2" y="197.1">Lantech Industrial Automation (Jiangsu) Co., Ltd.</text>
<g font-size="3">
<text x="164" y="166.4">UNIT: mm</text>
<text x="203.8" y="166.5">材 料</text>
<text x="228" y="166.4">SUS304</text>
<text x="232.3" y="171.5">设 计</text>
<text x="260.8" y="171.4">Lantech</text>
<text x="232.3" y="176.5">制 图</text>
<text x="260.8" y="176.4">Lantech</text>
<text x="232.3" y="181.5">比 例</text>
<text x="247.3" y="181.4">1 : 4</text>
<text x="262.3" y="181.5">重 量</text>
<text x="279.5" y="181.4">无</text>
<text x="231.5" y="192">零件号</text>
<text x="239" y="186.5">共 1</text>
<text x="248" y="186.5">张</text>
<text x="269" y="186.5">第 1</text>
<text x="278" y="186.5">张</text>
</g>
<text font-size="2.4" x="232.5" y="201.3">未经蓝探科事先书面同意，严禁复制或发布此文件。</text>
<g font-size="1.9">
<text x="106.5" y="172.8">（GB/T1804-2000），未注形位公差使</text>
<text x="112.3" y="170.6">未注公差角度及线性公差使用m</text>
<text x="106.5" y="175">用K级（GB/T 1184-1996）。</text>
<text x="106.5" y="177.2">—————————————————</text>
<text x="119.1" y="179.5">6以下</text>
<text x="127.9" y="179.5">±0.05 mm</text>
<text x="110.4" y="183.9">30 ～</text>
<text x="111.4" y="181.7">6 ～</text>
<text x="117.2" y="183.9">120以下</text>
<text x="118.2" y="181.7">30以下</text>
<text x="127.9" y="181.7">±0.10 mm</text>
<text x="127.9" y="183.9">±0.15 mm</text>
<text x="108.4" y="190.6">1000 ～ 2000以下</text>
<text x="109.4" y="186.1">120 ～</text>
<text x="109.4" y="188.3">400 ～ 1000以下</text>
<text x="117.2" y="186.1">400以下</text>
<text x="127.9" y="186.1">±0.20 mm</text>
<text x="127.9" y="188.3">±0.30 mm</text>
<text x="127.9" y="190.6">±0.50 mm</text>
<text x="116.2" y="192.8">2000以上</text>
<text x="117.2" y="197.2">300以下</text>
<text x="127.9" y="192.8">±0.80 mm</text>
<text x="127.9" y="197.2">±30′</text>
<text x="109.4" y="199.4">300 ～ 1000以下</text>
<text x="116.2" y="201.7">1000以上</text>
<text x="127.9" y="199.4">±15′</text>
<text x="127.9" y="201.7">±5′</text>
</g>
</svg>
